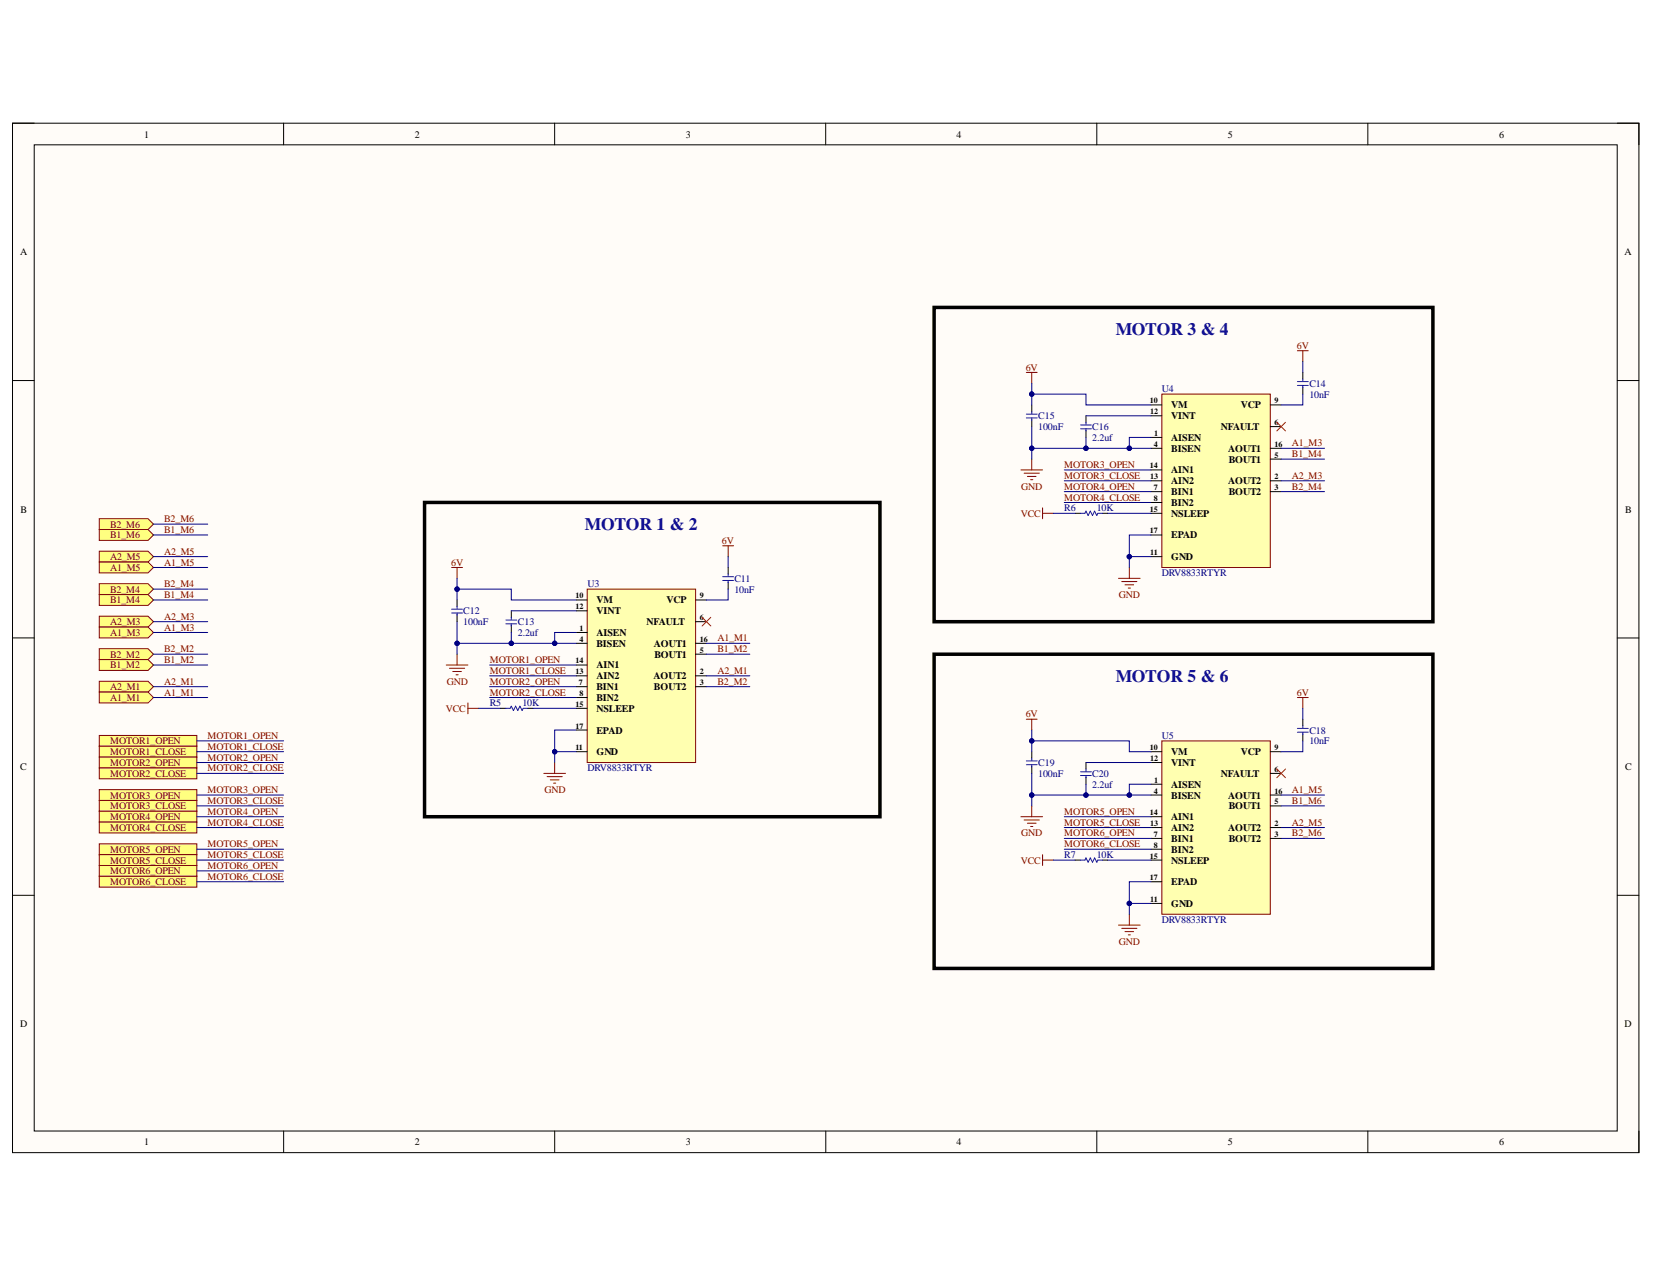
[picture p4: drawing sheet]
<svg xmlns="http://www.w3.org/2000/svg" width="279mm" height="216mm" viewBox="0 0 279 216" stroke-linecap="round" stroke-linejoin="round" font-family="sans-serif">
<path d="M2.1 20.8h274.9v174.1h-274.9z" fill-rule="evenodd" fill="#fffcf8"/>
<path d="M2.1 20.8h274.9v174.1h-274.9z" fill="none" stroke="#000" stroke-width=".17"/>
<path d="M5.8 24.5h267.6v166.7h-267.6z" fill-rule="evenodd" fill="#fffcf8"/>
<g fill="none" stroke="#000" stroke-width=".17">
<path d="M2.1 20.8h3.7M5.8 24.5h267.6v166.7h-267.6zM47.9 20.8v3.7M93.8 20.8v3.7M139.6 20.8v3.7M185.4 20.8v3.7M231.2 20.8v3.7M273.4 20.8h3.6v3.7M2.1 64.3h3.7M273.4 64.3h3.6M2.1 107.9h3.7M273.4 107.9h3.6"/>
<path d="M2.1 151.4h3.7M273.4 151.4h3.6M47.9 191.2v3.7M93.8 191.2v3.7M139.6 191.2v3.7M185.4 191.2v3.7M231.2 191.2v3.7M277 191.2v3.7"/>
</g>
<path d="M99.2 99.6h18.4v29.3h-18.4z" fill-rule="evenodd" fill="#ffffb0"/>
<g fill="none" stroke="#800000" stroke-width=".17">
<path d="M99.2 99.6h18.4v29.3h-18.4zM122.2 92.3h1.8M123.1 92.3v1.8M75.4 112.4h3.7M76 113h2.5M76.5 113.5h1.5M77.1 114.1h.3M77.3 110.6v1.8M79.1 118.8v1.9M79.1 119.8h1.8M91.9 130.8h3.7M92.5 131.3h2.5"/>
<path d="M93 131.9h1.5M93.6 132.4h.3M93.8 128.9v1.9"/>
</g>
<g fill="none" stroke="#000" stroke-width=".17">
<path d="M123.1 95.9v1.1M123.1 98.4v1.2M84.6 119.8h.9M86.4 103.3v1.1M86.4 105.7v1.2M89.2 119.8h.9M97.4 101.4h1.8M97.4 103.3h1.8M97.4 106.9h1.8M97.4 108.8h1.8M97.4 112.4h1.8M97.4 114.3h1.8"/>
<path d="M97.4 116.1h1.8M97.4 117.9h1.8M97.4 119.8h1.8M117.6 101.4h1.8M117.6 108.8h1.8M117.6 114.3h1.8M117.6 116.1h1.8M117.6 105.1h1.8M117.6 110.6h1.8M97.4 123.4h1.8M97.4 127.1h1.8"/>
</g>
<path d="M122.2 98.1h1.8M122.2 97.5h1.8M123.1 97v.4M123.1 98.1v.4M85.5 105.5h1.8M85.5 104.8h1.8M85.5 119.8h.7l.2-.4 .4 .7 .4-.7 .3 .7 .4-.7 .4 .7 .1-.3h.8M86.4 104.4v.3M86.4 105.5v.3" fill="none" stroke="#00f" stroke-width=".17"/>
<path d="M118.7 104.4l1.4 1.4M120.1 104.4l-1.4 1.4" fill="none" stroke="#f00" stroke-width=".17"/>
<path d="M16.8 87.7h8.2l.9 .9-.9 .9h-8.2z" fill-rule="evenodd" fill="#ffff80"/>
<path d="M16.8 87.7h8.2l.9 .9-.9 .9h-8.2z" fill="none" stroke="#800000" stroke-width=".17"/>
<path d="M16.8 89.5h8.2l.9 .9-.9 1h-8.2z" fill-rule="evenodd" fill="#ffff80"/>
<path d="M16.8 89.5h8.2l.9 .9-.9 1h-8.2z" fill="none" stroke="#800000" stroke-width=".17"/>
<path d="M16.8 93.2h8.2l.9 .9-.9 .9h-8.2z" fill-rule="evenodd" fill="#ffff80"/>
<path d="M16.8 93.2h8.2l.9 .9-.9 .9h-8.2z" fill="none" stroke="#800000" stroke-width=".17"/>
<path d="M16.8 95h8.2l.9 .9-.9 1h-8.2z" fill-rule="evenodd" fill="#ffff80"/>
<path d="M16.8 95h8.2l.9 .9-.9 1h-8.2z" fill="none" stroke="#800000" stroke-width=".17"/>
<path d="M16.8 98.7h8.2l.9 .9-.9 .9h-8.2z" fill-rule="evenodd" fill="#ffff80"/>
<path d="M16.8 98.7h8.2l.9 .9-.9 .9h-8.2z" fill="none" stroke="#800000" stroke-width=".17"/>
<path d="M16.8 100.5h8.2l.9 .9-.9 1h-8.2z" fill-rule="evenodd" fill="#ffff80"/>
<path d="M16.8 100.5h8.2l.9 .9-.9 1h-8.2z" fill="none" stroke="#800000" stroke-width=".17"/>
<path d="M16.8 104.2h8.2l.9 .9-.9 .9h-8.2z" fill-rule="evenodd" fill="#ffff80"/>
<path d="M16.8 104.2h8.2l.9 .9-.9 .9h-8.2z" fill="none" stroke="#800000" stroke-width=".17"/>
<path d="M16.8 106h8.2l.9 .9-.9 1h-8.2z" fill-rule="evenodd" fill="#ffff80"/>
<path d="M16.8 106h8.2l.9 .9-.9 1h-8.2z" fill="none" stroke="#800000" stroke-width=".17"/>
<path d="M16.8 109.7h8.2l.9 .9-.9 .9h-8.2z" fill-rule="evenodd" fill="#ffff80"/>
<path d="M16.8 109.7h8.2l.9 .9-.9 .9h-8.2z" fill="none" stroke="#800000" stroke-width=".17"/>
<path d="M16.8 111.5h8.2l.9 .9-.9 .9h-8.2z" fill-rule="evenodd" fill="#ffff80"/>
<path d="M16.8 111.5h8.2l.9 .9-.9 .9h-8.2z" fill="none" stroke="#800000" stroke-width=".17"/>
<path d="M16.8 115.2h8.2l.9 .9-.9 .9h-8.2z" fill-rule="evenodd" fill="#ffff80"/>
<path d="M16.8 115.2h8.2l.9 .9-.9 .9h-8.2z" fill="none" stroke="#800000" stroke-width=".17"/>
<path d="M16.8 117h8.2l.9 .9-.9 .9h-8.2z" fill-rule="evenodd" fill="#ffff80"/>
<path d="M16.8 117h8.2l.9 .9-.9 .9h-8.2z" fill="none" stroke="#800000" stroke-width=".17"/>
<path d="M196.4 66.6h18.3v29.3h-18.3z" fill-rule="evenodd" fill="#ffffb0"/>
<g fill="none" stroke="#800000" stroke-width=".17">
<path d="M219.3 59.3h1.8M220.2 59.3v1.8M172.6 79.5h3.6M173.1 80h2.6M174.4 77.6v1.9M196.4 66.6h18.3v29.3h-18.3zM173.7 80.5h1.4M174.2 81.1h.4M176.2 85.9v1.8M176.2 86.8h1.9M189.1 97.8h3.6M189.6 98.3h2.6"/>
<path d="M190.2 98.9h1.4M190.7 99.4h.4M190.9 95.9v1.9"/>
</g>
<g fill="none" stroke="#000" stroke-width=".17">
<path d="M183.6 70.3v1.1M183.6 72.8v1.2M194.6 68.5h1.8M194.6 70.3h1.8M194.6 74h1.8M194.6 75.8h1.8M194.6 79.5h1.8M214.7 68.5h1.8M214.7 75.8h1.8M214.7 72.1h1.8M214.7 77.6h1.8M220.2 63v1.1"/>
<path d="M220.2 65.4v1.2M181.7 86.8h.9M186.3 86.8h.9M194.6 81.3h1.8M194.6 83.1h1.8M194.6 85h1.8M194.6 86.8h1.8M194.6 90.5h1.8M194.6 94.1h1.8M214.7 81.3h1.8M214.7 83.1h1.8"/>
</g>
<path d="M182.6 72.5h1.9M182.6 71.9h1.9M183.6 71.4v.4M183.6 72.5v.4M219.3 65.2h1.8M219.3 64.5h1.8M220.2 64.1v.3M220.2 65.2v.3M182.6 86.8h.8l.2-.4 .3 .8 .4-.8 .4 .8 .3-.8 .4 .8 .2-.4h.7" fill="none" stroke="#00f" stroke-width=".17"/>
<path d="M215.8 71.4l1.5 1.5M217.3 71.4l-1.5 1.5" fill="none" stroke="#f00" stroke-width=".17"/>
<path d="M196.4 125.3h18.3v29.3h-18.3z" fill-rule="evenodd" fill="#ffffb0"/>
<g fill="none" stroke="#800000" stroke-width=".17">
<path d="M219.3 117.9h1.8M220.2 117.9v1.9M172.6 138.1h3.6M173.1 138.6h2.6M173.7 139.2h1.4M174.2 139.7h.4M174.4 136.3v1.8M196.4 125.3h18.3v29.3h-18.3zM176.2 144.5v1.8M176.2 145.4h1.9M189.1 156.4h3.6M189.6 157h2.6"/>
<path d="M190.2 157.5h1.4M190.7 158.1h.4M190.9 154.6v1.8"/>
</g>
<g fill="none" stroke="#000" stroke-width=".17">
<path d="M183.6 128.9v1.1M183.6 131.4v1.2M194.6 127.1h1.8M194.6 128.9h1.8M194.6 132.6h1.8M194.6 134.4h1.8M194.6 138.1h1.8M194.6 139.9h1.8M214.7 127.1h1.8M214.7 134.4h1.8M214.7 139.9h1.8M214.7 130.8h1.8"/>
<path d="M214.7 136.3h1.8M220.2 121.6v1.1M220.2 124.1v1.2M181.7 145.4h.9M186.3 145.4h.9M194.6 141.7h1.8M194.6 143.6h1.8M194.6 145.4h1.8M194.6 149.1h1.8M194.6 152.7h1.8M214.7 141.7h1.8"/>
</g>
<path d="M182.6 131.1h1.9M182.6 130.5h1.9M183.6 130v.4M183.6 131.1v.4M219.3 123.8h1.8M219.3 123.1h1.8M220.2 122.7v.4M220.2 123.8v.4M182.6 145.4h.8l.2-.4 .3 .8 .4-.8 .4 .8 .3-.8 .4 .8 .2-.4h.7" fill="none" stroke="#00f" stroke-width=".17"/>
<path d="M215.8 130l1.5 1.5M217.3 130l-1.5 1.5" fill="none" stroke="#f00" stroke-width=".17"/>
<path d="M157.9 52h84.3v53.1h-84.3zM71.8 85h76.9v53.1h-76.9zM157.9 110.6h84.3v53.1h-84.3z" fill="none" stroke="#000" stroke-width=".59"/>
<path d="M16.8 142.7h16.5v1.8h-16.5z" fill-rule="evenodd" fill="#ffff80"/>
<path d="M16.8 142.7h16.5v1.8h-16.5z" fill="none" stroke="#800000" stroke-width=".17"/>
<path d="M16.8 144.5h16.5v1.8h-16.5z" fill-rule="evenodd" fill="#ffff80"/>
<path d="M16.8 144.5h16.5v1.8h-16.5z" fill="none" stroke="#800000" stroke-width=".17"/>
<path d="M16.8 146.3h16.5v1.9h-16.5z" fill-rule="evenodd" fill="#ffff80"/>
<path d="M16.8 146.3h16.5v1.9h-16.5z" fill="none" stroke="#800000" stroke-width=".17"/>
<path d="M16.8 148.2h16.5v1.8h-16.5z" fill-rule="evenodd" fill="#ffff80"/>
<path d="M16.8 148.2h16.5v1.8h-16.5z" fill="none" stroke="#800000" stroke-width=".17"/>
<path d="M16.8 124.3h16.5v1.9h-16.5z" fill-rule="evenodd" fill="#ffff80"/>
<path d="M16.8 124.3h16.5v1.9h-16.5z" fill="none" stroke="#800000" stroke-width=".17"/>
<path d="M16.8 126.2h16.5v1.8h-16.5z" fill-rule="evenodd" fill="#ffff80"/>
<path d="M16.8 126.2h16.5v1.8h-16.5z" fill="none" stroke="#800000" stroke-width=".17"/>
<path d="M16.8 128h16.5v1.8h-16.5z" fill-rule="evenodd" fill="#ffff80"/>
<path d="M16.8 128h16.5v1.8h-16.5z" fill="none" stroke="#800000" stroke-width=".17"/>
<path d="M16.8 129.8h16.5v1.9h-16.5z" fill-rule="evenodd" fill="#ffff80"/>
<path d="M16.8 129.8h16.5v1.9h-16.5z" fill="none" stroke="#800000" stroke-width=".17"/>
<path d="M16.8 133.5h16.5v1.8h-16.5z" fill-rule="evenodd" fill="#ffff80"/>
<path d="M16.8 133.5h16.5v1.8h-16.5z" fill="none" stroke="#800000" stroke-width=".17"/>
<path d="M16.8 135.3h16.5v1.9h-16.5z" fill-rule="evenodd" fill="#ffff80"/>
<path d="M16.8 135.3h16.5v1.9h-16.5z" fill="none" stroke="#800000" stroke-width=".17"/>
<path d="M16.8 137.2h16.5v1.8h-16.5z" fill-rule="evenodd" fill="#ffff80"/>
<path d="M16.8 137.2h16.5v1.8h-16.5z" fill="none" stroke="#800000" stroke-width=".17"/>
<path d="M16.8 139h16.5v1.8h-16.5z" fill-rule="evenodd" fill="#ffff80"/>
<path d="M173.5 63h1.8M174.4 63v1.8M76.3 95.9h1.9M77.3 95.9v1.9M16.8 139h16.5v1.8h-16.5zM173.5 121.6h1.8M174.4 121.6v1.8" fill="none" stroke="#800000" stroke-width=".17"/>
<path d="M174.4 68.5v1.1M174.4 70.9v1.2M77.3 101.4v1.1M77.3 103.9v1.2M174.4 127.1v1.1M174.4 129.6v1.2" fill="none" stroke="#000" stroke-width=".17"/>
<path d="M173.5 70.7h1.8M173.5 70h1.8M174.4 69.6v.3M174.4 70.7v.3M76.3 103.6h1.9M76.3 103h1.9M77.3 102.5v.4M77.3 103.6v.4M173.5 129.3h1.8M173.5 128.6h1.8M174.4 128.2v.4M174.4 129.3v.4" fill="none" stroke="#00f" stroke-width=".17"/>
<path d="M123.1 99.6v1.8h-3.7M123.1 94.1v1.8M119.4 108.8h7.3M119.4 110.6h7.3M119.4 114.3h7.3M119.4 116.1h7.3M93.8 127.1h3.6" fill="none" stroke="#000080" stroke-width=".17"/>
<circle cx="93.8" cy="127.1" r=".37" fill="#000080"/>
<g fill="none" stroke="#000080" stroke-width=".17">
<path d="M97.4 106.9h-3.6v1.9h3.6"/>
<circle cx="93.8" cy="127.1" r=".37"/>
</g>
<circle cx="93.8" cy="108.8" r=".36" fill="#000080"/>
<g fill="none" stroke="#000080" stroke-width=".17">
<path d="M86.4 103.3h11M86.4 106.9v1.9"/>
<circle cx="93.8" cy="108.8" r=".36"/>
</g>
<circle cx="86.4" cy="108.8" r=".36" fill="#000080"/>
<g fill="none" stroke="#000080" stroke-width=".17">
<path d="M77.3 101.4v-1.8h9.1v1.8h11"/>
<circle cx="86.4" cy="108.8" r=".36"/>
</g>
<circle cx="77.3" cy="99.6" r=".37" fill="#000080"/>
<g fill="none" stroke="#000080" stroke-width=".17">
<path d="M77.3 108.8v1.8"/>
<circle cx="77.3" cy="99.6" r=".37"/>
</g>
<circle cx="77.3" cy="108.8" r=".37" fill="#000080"/>
<g fill="none" stroke="#000080" stroke-width=".17">
<path d="M216.5 75.8h7.4M216.5 77.6h7.4M220.2 66.6v1.9h-3.7M220.2 61.1v1.9M25.9 88.6h9.2M190.9 94.1h3.7M216.5 81.3h7.4M216.5 83.1h7.4M25.9 117.9h9.2M80.9 119.8h3.7M82.8 112.4h14.6M82.8 114.3h14.6"/>
<path d="M82.8 116.1h14.6M82.8 117.9h14.6M90.1 119.8h7.3"/>
<circle cx="77.3" cy="108.8" r=".37"/>
</g>
<circle cx="190.9" cy="94.1" r=".37" fill="#000080"/>
<g fill="none" stroke="#000080" stroke-width=".17">
<path d="M194.6 74h-3.7v1.8h3.7"/>
<circle cx="190.9" cy="94.1" r=".37"/>
</g>
<circle cx="190.9" cy="75.8" r=".37" fill="#000080"/>
<g fill="none" stroke="#000080" stroke-width=".17">
<path d="M183.6 70.3h11M183.6 74v1.8"/>
<circle cx="190.9" cy="75.8" r=".37"/>
</g>
<circle cx="183.6" cy="75.8" r=".37" fill="#000080"/>
<g fill="none" stroke="#000080" stroke-width=".17">
<path d="M174.4 75.8v1.8"/>
<circle cx="183.6" cy="75.8" r=".37"/>
</g>
<circle cx="174.4" cy="75.8" r=".37" fill="#000080"/>
<g fill="none" stroke="#000080" stroke-width=".17">
<path d="M179.9 79.5h14.7M178.1 86.8h3.6M179.9 81.3h14.7M179.9 83.1h14.7M179.9 85h14.7M187.2 86.8h7.4M220.2 119.8v1.8M216.5 134.4h7.4M216.5 136.3h7.4M216.5 139.9h7.4M220.2 125.3v1.8h-3.7M190.9 152.7h3.7"/>
<path d="M216.5 141.7h7.4"/>
<circle cx="174.4" cy="75.8" r=".37"/>
</g>
<circle cx="190.9" cy="152.7" r=".37" fill="#000080"/>
<g fill="none" stroke="#000080" stroke-width=".17">
<path d="M194.6 132.6h-3.7v1.8h3.7"/>
<circle cx="190.9" cy="152.7" r=".37"/>
</g>
<circle cx="190.9" cy="134.4" r=".37" fill="#000080"/>
<g fill="none" stroke="#000080" stroke-width=".17">
<path d="M183.6 128.9h11M183.6 132.6v1.8"/>
<circle cx="190.9" cy="134.4" r=".37"/>
</g>
<circle cx="183.6" cy="134.4" r=".37" fill="#000080"/>
<g fill="none" stroke="#000080" stroke-width=".17">
<path d="M174.4 127.1v-1.8h16.5v1.8h3.7"/>
<circle cx="183.6" cy="134.4" r=".37"/>
</g>
<circle cx="174.4" cy="125.3" r=".37" fill="#000080"/>
<g fill="none" stroke="#000080" stroke-width=".17">
<path d="M174.4 134.4v1.9"/>
<circle cx="174.4" cy="125.3" r=".37"/>
</g>
<circle cx="174.4" cy="134.4" r=".37" fill="#000080"/>
<g fill="none" stroke="#000080" stroke-width=".17">
<path d="M174.4 130.8v3.6h16.5M179.9 138.1h14.7M179.9 139.9h14.7M178.1 145.4h3.6M179.9 141.7h14.7M179.9 143.6h14.7M187.2 145.4h7.4"/>
<circle cx="174.4" cy="134.4" r=".37"/>
</g>
<circle cx="174.4" cy="134.4" r=".37" fill="#000080"/>
<circle cx="174.4" cy="134.4" r=".37" fill="none" stroke="#000080" stroke-width=".17"/>
<circle cx="183.6" cy="134.4" r=".37" fill="#000080"/>
<circle cx="183.6" cy="134.4" r=".37" fill="none" stroke="#000080" stroke-width=".17"/>
<circle cx="190.9" cy="134.4" r=".37" fill="#000080"/>
<g fill="none" stroke="#000080" stroke-width=".17">
<path d="M194.6 149.1h-3.7v5.5"/>
<circle cx="190.9" cy="134.4" r=".37"/>
</g>
<circle cx="190.9" cy="152.7" r=".37" fill="#000080"/>
<g fill="none" stroke="#000080" stroke-width=".17">
<path d="M174.4 72.1v3.7h16.5"/>
<circle cx="190.9" cy="152.7" r=".37"/>
</g>
<circle cx="174.4" cy="75.8" r=".37" fill="#000080"/>
<circle cx="174.4" cy="75.8" r=".37" fill="none" stroke="#000080" stroke-width=".17"/>
<circle cx="183.6" cy="75.8" r=".37" fill="#000080"/>
<circle cx="183.6" cy="75.8" r=".37" fill="none" stroke="#000080" stroke-width=".17"/>
<circle cx="190.9" cy="75.8" r=".37" fill="#000080"/>
<g fill="none" stroke="#000080" stroke-width=".17">
<path d="M194.6 90.5h-3.7v5.4"/>
<circle cx="190.9" cy="75.8" r=".37"/>
</g>
<circle cx="190.9" cy="94.1" r=".37" fill="#000080"/>
<g fill="none" stroke="#000080" stroke-width=".17">
<path d="M25.9 90.4h9.2M25.9 94.1h9.2M25.9 95.9h9.2M25.9 99.6h9.2M25.9 101.4h9.2M25.9 105.1h9.2M25.9 106.9h9.2M25.9 112.4h9.2M25.9 110.6h9.2M25.9 116.1h9.2M77.3 105.1v3.7h16.5"/>
<circle cx="190.9" cy="94.1" r=".37"/>
</g>
<circle cx="77.3" cy="108.8" r=".37" fill="#000080"/>
<circle cx="77.3" cy="108.8" r=".37" fill="none" stroke="#000080" stroke-width=".17"/>
<circle cx="86.4" cy="108.8" r=".36" fill="#000080"/>
<circle cx="86.4" cy="108.8" r=".36" fill="none" stroke="#000080" stroke-width=".17"/>
<circle cx="93.8" cy="108.8" r=".36" fill="#000080"/>
<g fill="none" stroke="#000080" stroke-width=".17">
<path d="M97.4 123.4h-3.6v5.5"/>
<circle cx="93.8" cy="108.8" r=".36"/>
</g>
<circle cx="93.8" cy="127.1" r=".37" fill="#000080"/>
<g fill="none" stroke="#000080" stroke-width=".17">
<path d="M77.3 97.8v1.8M33.3 125.3h14.6M33.3 127.1h14.6M33.3 128.9h14.6M33.3 130.8h14.6M33.3 134.4h14.6M33.3 136.2h14.6M33.3 138.1h14.6M33.3 139.9h14.6M33.3 143.6h14.6M33.3 145.4h14.6M33.3 147.2h14.6"/>
<path d="M33.3 149.1h14.6"/>
<circle cx="93.8" cy="127.1" r=".37"/>
</g>
<circle cx="77.3" cy="99.6" r=".37" fill="#000080"/>
<g fill="none" stroke="#000080" stroke-width=".17">
<path d="M174.4 64.8v1.8"/>
<circle cx="77.3" cy="99.6" r=".37"/>
</g>
<circle cx="174.4" cy="66.6" r=".37" fill="#000080"/>
<g fill="none" stroke="#000080" stroke-width=".17">
<path d="M174.4 68.5v-1.9h9.2v1.9h11"/>
<circle cx="174.4" cy="66.6" r=".37"/>
</g>
<circle cx="174.4" cy="66.6" r=".37" fill="#000080"/>
<g fill="none" stroke="#000080" stroke-width=".17">
<path d="M174.4 123.4v1.9"/>
<circle cx="174.4" cy="66.6" r=".37"/>
</g>
<circle cx="174.4" cy="125.3" r=".37" fill="#000080"/>
<circle cx="174.4" cy="125.3" r=".37" fill="none" stroke="#000080" stroke-width=".17"/>
<g font-size="3" fill="#0b0b8e">
<text x="188.6" y="56.6">MOTOR 3 &amp; 4</text>
<text x="98.9" y="89.6">MOTOR 1 &amp; 2</text>
<text x="188.6" y="115.2">MOTOR 5 &amp; 6</text>
</g>
<g font-size="1.7">
<text x="24.4" y="23.2">1</text>
<text x="70.1" y="23.2">2</text>
<text x="115.9" y="23.2">3</text>
<text x="161.7" y="23.2">4</text>
<text x="207.5" y="23.2">5</text>
<text x="253.4" y="23.2">6</text>
<text x="3.4" y="43.1">A</text>
<text x="274.6" y="43.1">A</text>
<text x="198" y="69">VM</text>
<text x="198" y="70.8">VINT</text>
<text x="209.7" y="69">VCP</text>
<text x="198" y="74.5">AISEN</text>
<text x="198" y="76.3">BISEN</text>
<text x="206.4" y="72.7">NFAULT</text>
<text x="207.6" y="76.3">AOUT1</text>
<text x="198" y="80">AIN1</text>
<text x="198" y="81.8">AIN2</text>
<text x="198" y="83.7">BIN1</text>
<text x="207.6" y="81.8">AOUT2</text>
<text x="207.7" y="78.2">BOUT1</text>
<text x="207.7" y="83.7">BOUT2</text>
<text x="3.5" y="86.7">B</text>
<text x="198" y="85.5">BIN2</text>
<text x="198" y="87.3">NSLEEP</text>
<text x="274.7" y="86.7">B</text>
<text x="198" y="91">EPAD</text>
<text x="198" y="94.7">GND</text>
<text x="100.8" y="102">VM</text>
<text x="112.6" y="102">VCP</text>
<text x="100.8" y="103.8">VINT</text>
<text x="100.8" y="107.5">AISEN</text>
<text x="109.3" y="105.7">NFAULT</text>
<text x="100.8" y="109.3">BISEN</text>
<text x="100.8" y="113">AIN1</text>
<text x="110.5" y="109.3">AOUT1</text>
<text x="110.6" y="111.2">BOUT1</text>
<text x="100.8" y="114.8">AIN2</text>
<text x="100.8" y="116.7">BIN1</text>
<text x="100.8" y="118.4">BIN2</text>
<text x="110.4" y="114.8">AOUT2</text>
<text x="110.5" y="116.7">BOUT2</text>
<text x="100.8" y="120.3">NSLEEP</text>
<text x="100.8" y="124">EPAD</text>
<text x="3.4" y="130.2">C</text>
<text x="100.8" y="127.7">GND</text>
<text x="198" y="127.7">VM</text>
<text x="198" y="129.5">VINT</text>
<text x="206.4" y="131.3">NFAULT</text>
<text x="209.7" y="127.7">VCP</text>
<text x="274.7" y="130.2">C</text>
<text x="198" y="133.2">AISEN</text>
<text x="198" y="135">BISEN</text>
<text x="207.6" y="135">AOUT1</text>
<text x="207.7" y="136.8">BOUT1</text>
<text x="198" y="138.7">AIN1</text>
<text x="198" y="140.5">AIN2</text>
<text x="198" y="142.3">BIN1</text>
<text x="207.6" y="140.5">AOUT2</text>
<text x="207.7" y="142.3">BOUT2</text>
<text x="198" y="144.1">BIN2</text>
<text x="198" y="146">NSLEEP</text>
<text x="198" y="149.6">EPAD</text>
<text x="198" y="153.3">GND</text>
<text x="3.4" y="173.7">D</text>
<text x="274.6" y="173.7">D</text>
<text x="24.4" y="193.6">1</text>
<text x="70.1" y="193.6">2</text>
<text x="115.9" y="193.6">3</text>
<text x="161.7" y="193.6">4</text>
<text x="207.5" y="193.6">5</text>
<text x="253.4" y="193.6">6</text>
</g>
<g font-size="1.7" fill="#800000">
<text x="219.2" y="58.9">6V</text>
<text x="173.4" y="62.6">6V</text>
<text x="218.4" y="75.4">A1_M3</text>
<text x="218.4" y="77.3">B1_M4</text>
<text x="172.6" y="82.8">GND</text>
<text x="179.9" y="79.1">MOTOR3_OPEN</text>
<text x="179.9" y="80.9">MOTOR3_CLOSE</text>
<text x="179.9" y="82.8">MOTOR4_OPEN</text>
<text x="218.4" y="80.9">A2_M3</text>
<text x="218.4" y="82.8">B2_M4</text>
<text x="18.6" y="89.2">B2_M6</text>
<text x="27.7" y="88.3">B2_M6</text>
<text x="172.5" y="87.3">VCC</text>
<text x="179.9" y="84.6">MOTOR4_CLOSE</text>
<text x="18.6" y="91">B1_M6</text>
<text x="18.6" y="94.7">A2_M5</text>
<text x="27.7" y="90.1">B1_M6</text>
<text x="27.7" y="93.8">A2_M5</text>
<text x="27.7" y="95.6">A1_M5</text>
<text x="76.3" y="95.6">6V</text>
<text x="122" y="91.9">6V</text>
<text x="18.6" y="96.5">A1_M5</text>
<text x="18.6" y="100.2">B2_M4</text>
<text x="18.6" y="102">B1_M4</text>
<text x="27.7" y="99.3">B2_M4</text>
<text x="27.7" y="101.1">B1_M4</text>
<text x="189.1" y="101.1">GND</text>
<text x="18.6" y="105.7">A2_M3</text>
<text x="18.6" y="107.5">A1_M3</text>
<text x="27.7" y="104.8">A2_M3</text>
<text x="27.7" y="106.6">A1_M3</text>
<text x="18.6" y="111.2">B2_M2</text>
<text x="18.6" y="113">B1_M2</text>
<text x="27.7" y="110.2">B2_M2</text>
<text x="27.7" y="112.1">B1_M2</text>
<text x="82.8" y="112.1">MOTOR1_OPEN</text>
<text x="82.8" y="113.9">MOTOR1_CLOSE</text>
<text x="121.3" y="108.4">A1_M1</text>
<text x="121.3" y="110.2">B1_M2</text>
<text x="121.3" y="113.9">A2_M1</text>
<text x="18.6" y="116.7">A2_M1</text>
<text x="18.6" y="118.4">A1_M1</text>
<text x="27.7" y="115.7">A2_M1</text>
<text x="27.7" y="117.6">A1_M1</text>
<text x="75.5" y="115.7">GND</text>
<text x="82.8" y="115.7">MOTOR2_OPEN</text>
<text x="82.8" y="117.6">MOTOR2_CLOSE</text>
<text x="121.3" y="115.7">B2_M2</text>
<text x="219.2" y="117.6">6V</text>
<text x="18.6" y="125.8">MOTOR1_OPEN</text>
<text x="35.1" y="124.9">MOTOR1_OPEN</text>
<text x="75.4" y="120.3">VCC</text>
<text x="173.4" y="121.2">6V</text>
<text x="18.6" y="127.7">MOTOR1_CLOSE</text>
<text x="18.6" y="129.5">MOTOR2_OPEN</text>
<text x="18.6" y="131.3">MOTOR2_CLOSE</text>
<text x="35.1" y="126.7">MOTOR1_CLOSE</text>
<text x="35.1" y="128.6">MOTOR2_OPEN</text>
<text x="35.1" y="130.4">MOTOR2_CLOSE</text>
<text x="18.6" y="135">MOTOR3_OPEN</text>
<text x="18.6" y="136.8">MOTOR3_CLOSE</text>
<text x="35.1" y="134.1">MOTOR3_OPEN</text>
<text x="35.1" y="135.9">MOTOR3_CLOSE</text>
<text x="35.1" y="137.7">MOTOR4_OPEN</text>
<text x="92" y="134.1">GND</text>
<text x="179.9" y="137.7">MOTOR5_OPEN</text>
<text x="218.4" y="134.1">A1_M5</text>
<text x="218.4" y="135.9">B1_M6</text>
<text x="18.6" y="138.7">MOTOR4_OPEN</text>
<text x="18.6" y="140.5">MOTOR4_CLOSE</text>
<text x="35.1" y="143.2">MOTOR5_OPEN</text>
<text x="35.1" y="139.6">MOTOR4_CLOSE</text>
<text x="172.6" y="141.4">GND</text>
<text x="179.9" y="139.6">MOTOR5_CLOSE</text>
<text x="179.9" y="141.4">MOTOR6_OPEN</text>
<text x="179.9" y="143.2">MOTOR6_CLOSE</text>
<text x="218.4" y="139.6">A2_M5</text>
<text x="218.4" y="141.4">B2_M6</text>
<text x="18.6" y="144.1">MOTOR5_OPEN</text>
<text x="18.6" y="146">MOTOR5_CLOSE</text>
<text x="18.6" y="147.8">MOTOR6_OPEN</text>
<text x="18.6" y="149.6">MOTOR6_CLOSE</text>
<text x="35.1" y="145.1">MOTOR5_CLOSE</text>
<text x="35.1" y="146.9">MOTOR6_OPEN</text>
<text x="35.1" y="148.7">MOTOR6_CLOSE</text>
<text x="172.5" y="146">VCC</text>
<text x="189.1" y="159.7">GND</text>
</g>
<g font-size="1.7" fill="#000080">
<text x="221.3" y="65.4">C14</text>
<text x="175.5" y="70.8">C15</text>
<text x="196.4" y="66.3">U4</text>
<text x="221.3" y="67.2">10nF</text>
<text x="175.5" y="72.7">100nF</text>
<text x="184.6" y="72.7">C16</text>
<text x="184.6" y="74.5">2.2uf</text>
<text x="179.9" y="86.4">R6</text>
<text x="185.4" y="86.4">10K</text>
<text x="99.3" y="99.3">U3</text>
<text x="124.1" y="98.3">C11</text>
<text x="124.1" y="100.2">10nF</text>
<text x="196.4" y="97.4">DRV8833RTYR</text>
<text x="78.3" y="103.8">C12</text>
<text x="78.3" y="105.7">100nF</text>
<text x="87.5" y="105.7">C13</text>
<text x="87.5" y="107.5">2.2uf</text>
<text x="82.8" y="119.4">R5</text>
<text x="88.3" y="119.4">10K</text>
<text x="196.4" y="124.9">U5</text>
<text x="221.3" y="124">C18</text>
<text x="221.3" y="125.8">10nF</text>
<text x="99.3" y="130.4">DRV8833RTYR</text>
<text x="175.5" y="129.5">C19</text>
<text x="175.5" y="131.3">100nF</text>
<text x="184.6" y="131.3">C20</text>
<text x="184.6" y="133.2">2.2uf</text>
<text x="179.9" y="145.1">R7</text>
<text x="185.4" y="145.1">10K</text>
<text x="196.4" y="156.1">DRV8833RTYR</text>
</g>
<g font-size="1.4">
<text x="194.3" y="68.1">10</text>
<text x="194.4" y="70">12</text>
<text x="215.4" y="68.1">9</text>
<text x="215.4" y="71.9">6</text>
<text x="195" y="75.5">4</text>
<text x="195.1" y="73.6">1</text>
<text x="215.4" y="75.5">16</text>
<text x="215.4" y="77.4">5</text>
<text x="194.3" y="79.1">14</text>
<text x="194.4" y="81">13</text>
<text x="195" y="82.9">7</text>
<text x="215.4" y="81">2</text>
<text x="215.4" y="82.9">3</text>
<text x="194.3" y="86.5">15</text>
<text x="195" y="84.6">8</text>
<text x="194.3" y="90.1">17</text>
<text x="194.4" y="93.8">11</text>
<text x="97.3" y="101.1">10</text>
<text x="118.3" y="101.1">9</text>
<text x="97.3" y="103">12</text>
<text x="97.9" y="106.6">1</text>
<text x="118.3" y="104.8">6</text>
<text x="97.3" y="112.1">14</text>
<text x="97.3" y="114">13</text>
<text x="97.9" y="108.5">4</text>
<text x="118.3" y="108.5">16</text>
<text x="118.3" y="110.3">5</text>
<text x="118.3" y="114">2</text>
<text x="97.3" y="119.5">15</text>
<text x="97.8" y="115.8">7</text>
<text x="97.9" y="117.7">8</text>
<text x="118.3" y="115.8">3</text>
<text x="97.3" y="123.2">17</text>
<text x="97.3" y="126.8">11</text>
<text x="194.3" y="126.8">10</text>
<text x="194.4" y="128.7">12</text>
<text x="215.4" y="126.8">9</text>
<text x="215.4" y="130.5">6</text>
<text x="194.3" y="137.8">14</text>
<text x="195" y="134.2">4</text>
<text x="195.1" y="132.3">1</text>
<text x="215.4" y="134.2">16</text>
<text x="215.4" y="135.9">5</text>
<text x="194.4" y="139.7">13</text>
<text x="195" y="141.4">7</text>
<text x="195" y="143.3">8</text>
<text x="215.4" y="139.7">2</text>
<text x="215.4" y="141.4">3</text>
<text x="194.3" y="145.2">15</text>
<text x="194.3" y="148.8">17</text>
<text x="194.4" y="152.4">11</text>
</g>
</svg>
